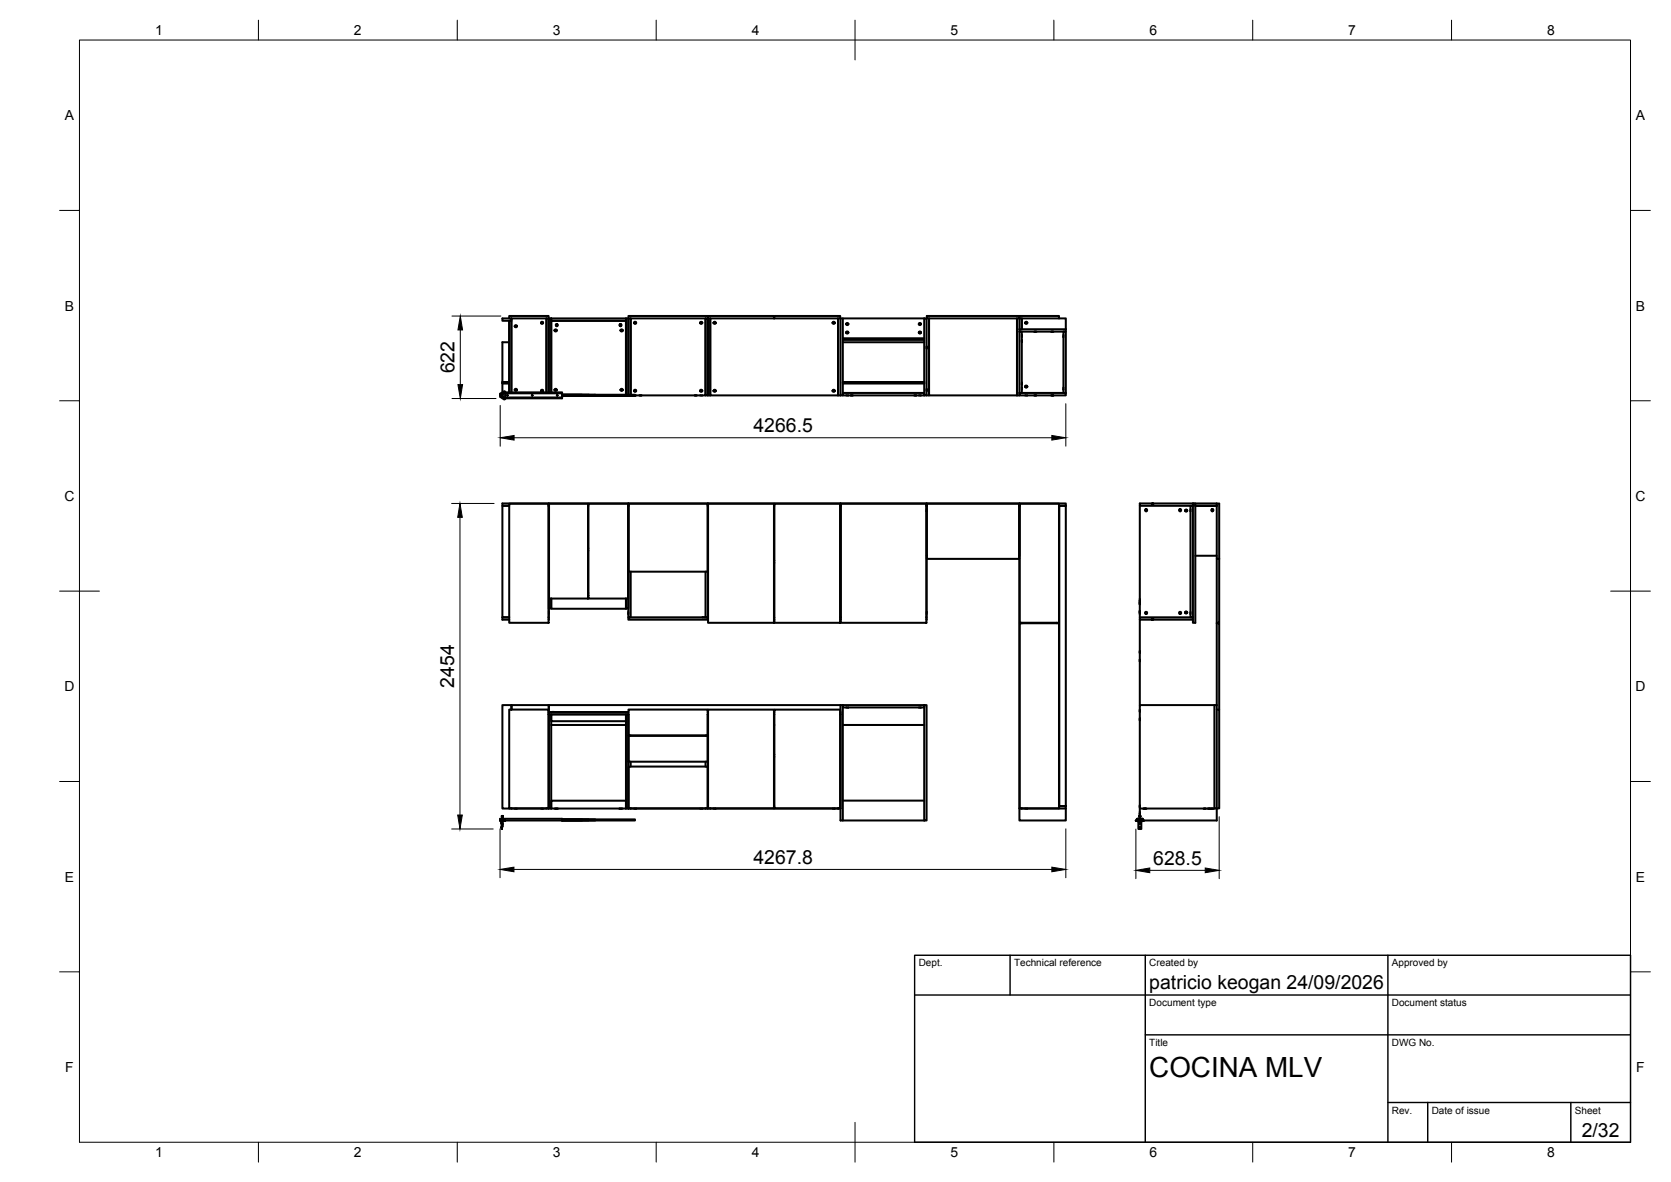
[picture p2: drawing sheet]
<svg xmlns="http://www.w3.org/2000/svg" width="420mm" height="297mm" viewBox="0 0 420 297" stroke-linecap="round" stroke-linejoin="round" font-family="sans-serif">
<!-- layer: Visible -->
<g fill="none" stroke="#000" stroke-width=".51">
<path d="M233 79.4h23.3v.6h-23.3zM125.8 99.1v.5M125.9 99.8l.7 .1M126 99.3v.1M126 99.4h.1M126 99.3h.1M126 99.4l.1 .3M126.1 99.4v.1M126.1 99l.1 .7zM126.1 99.2v.1M126.1 99.1l-.1 .2M126.2 99.2h.2v.4h-.2"/>
<path d="M126.2 99.1l.1 .1M126.2 99.5h.1M126.2 99.2v.3M126.2 99.2v.1M126.3 80h2.3v.6h-2.3zM126.3 96.3h1.7zM126.3 96.3h1.7M126.3 96.3v2.5M126.3 100v.1h.3M126.3 98.6h.3M126.3 99.6l-.1 .1M126.6 98.8h.1"/>
<path d="M126.6 99.9h.1M126.6 98.6v.3h-.8v.9h.8v.3M126.6 98.6l.2-.3 .2 .3h14.3v1.5h-14.3l-.2 .3-.2-.3M126.6 98.8l-.7 .1M127 98.8h14.3v1.1h-14.3M127 98.6v1.5M128 96.1h-1.7v.2M128 86h-1.7v10h1.7l-1.7 .1M128 80v-.6h9.9v.6M129.4 98h.5M129.4 97.9h.5M129.4 81.9h.5"/>
<path d="M129.4 82h.5M129.4 98l.3 .2 .3-.2M129.4 82l.3 .2 .3-.2M129.4 97.9l.3-.2 .3 .2M129.4 81.9l.3-.2 .3 .2M129.5 81.9v.1M129.5 97.9v.1M129.9 81.9v.1M129.9 97.9v.1M136 98.3h.5l-.2 .2zM136 81.2h.5l-.2 .2zM136.1 81.1v.1"/>
<path d="M136.1 98.2v.1M136.1 98l.5 .2h-.6zM136.1 80.9l.5 .2h-.6zM136.5 81.1v.1M136.5 98.2v.1M138.6 80h-.6v18.6v-18.6h-.6v18.6v-18.6h-8.8v18.6v-18h-.6v18M138.6 80v18.6v-18h18.8v18.6v-19.2h.6v19.2v-19.2h.6v19.2v-19.2h18.8v19.4h-17.7h.2M138.6 80h18.8v.6h-18.8zM139.5 97.9v.1M139.5 83v.1M140 81.5v.5M140 97.9l-.3-.2-.3 .2 .5 .1h-.5l.3 .2 .3-.2"/>
<path d="M140 83l-.3-.2-.3 .2 .5 .1h-.5l.3 .2 .3-.2M140.1 81.5l-.4 .2 .4 .2M140.1 81.4l.2 .3-.2 .3M141.3 99.3h8.3v.2h-8.3M141.3 99.3h6.7v.2h-6.7M141.3 99.3h18.4v.2h-18.4M141.3 99.3h5v.2h-5M141.3 99.2l18.4 .1M146.3 99.2v.1M146.3 99.5h.1M148 99.2v.1M148 99.5h.1"/>
<path d="M149.6 99.2v.1M149.6 99.5h.1M155.9 81.5v.5M156 81.4l-.3 .3 .3 .3M156 81.5l.3 .2-.3 .2M156 81.5v.5M156.1 97.9v.1M156.1 83v.1M156.6 97.9l-.3-.2-.3 .2 .5 .1h-.5l.3 .2 .3-.2M156.6 83l-.3-.2-.3 .2 .5 .1h-.5l.3 .2 .3-.2M158 80v-.6h19.9v.6M159.4 98.3l.3 .2 .3-.2"/>
<path d="M159.4 81.2l.3 .2 .3-.2M159.4 98.2l.3-.3 .3 .3M159.4 81.1l.3-.2 .3 .2M159.5 98.2l.4 .1zM159.5 81.1l.4 .1zM159.7 99.5h-18.4M160.8 99.4h.1M161 99.4h-.2M161.1 99.4h.2M161.1 99.4h.1M161.3 99.4h.1M174.7 99.4h.1"/>
<path d="M174.9 99.4h-.2M175 99.4h.2M175 99.4h.1M175.2 99.4h.1M176 99.4h.6M176 98.3h.6M176 98.2h.6M176 81.2h.6M176 81.1h.6M176 98.3l.3 .2 .3-.2M176 81.2l.3 .2 .3-.2M176 98.2l.3-.3 .3 .3"/>
<path d="M176 81.1l.3-.2 .3 .2M176.1 98.2v.1M176.1 81.1v.1M176.5 98.2v.1M176.5 81.1v.1M176.6 99.4h.1M177.4 80h.6v19.4h-.6zM178 80h.6v19.4h-.6zM178 80v-.6h16.6v.6M178.6 80h32.1v19.4h-32.1zM179.4 98.3h.6l-.3 .2zM179.4 81.2h.6l-.3 .2z"/>
<path d="M179.5 98.2v.1M179.5 81.1v.1M179.5 98l.5 .2h-.6zM179.5 80.9l.5 .2h-.6zM179.9 98.2v.1M179.9 81.1v.1M194.7 80v-.6h16.6v.6M209.4 98.3l.2 .2 .3-.2M209.4 81.2l.2 .2 .3-.2M209.4 98.2l.2-.3 .3 .3M209.4 81.1l.2-.2 .3 .2M209.4 98.3h.5"/>
<path d="M209.4 98.2h.5M209.4 81.2h.5M209.4 81.1h.5M209.4 98.2v.1M209.4 81.1v.1M209.9 98.2v.1M209.9 81.1v.1M211.3 80h-.6v19.4h.6M211.3 80h.6v19.4h-.6M211.3 80v19.4M211.9 98.7h20.5v.7h-20.5zM211.9 80h20.5"/>
<path d="M211.9 85.4h20.5M211.9 86h20.5M211.9 85h20.5M211.9 96.3h20.5M211.9 96h20.5M211.9 96.1h20.5M212.8 99.4h.5M212.8 83.6h.5M212.8 83.5h.5M212.8 81.5h.5M212.8 81.4h.5M212.8 83.6l.2 .2 .3-.2"/>
<path d="M212.8 83.5l.2-.2 .3 .2M212.8 81.4l.2-.2 .3 .2M212.8 83.5v.1M212.8 81.4l.2 .3 .3-.3M213.3 83.5v.1M213.3 99.4h.1M213.9 99.4h.1M214.1 99.4h-.2M214.2 99.4h.2M214.2 99.4h.1M214.4 99.4h.1M229.9 99.4h.1"/>
<path d="M230.1 99.4h-.2M230.2 99.4h.2M230.2 99.4h.1M230.4 99.4h.1M231 99.4h.5M231 81.5h.5M231 81.5l.3 .2 .3-.2M231.1 83.5v.1M231.1 81.4v.1M231.5 99.4h.1M231.6 83.5l-.3-.2-.3 .2 .5 .1h-.5l.3 .2 .3-.2M231.6 81.4l-.3-.2-.3 .2 .5 .1"/>
<path d="M232.4 80h.6v19.4h-.6zM233 98.1v.2M233 97.8v.2M233 87.4v.2M233 87.1v.2M233 99.4h.6v-19.4v19.4h22.1v-19.4v19.4h.6M233 80h.1M256.3 80h.1M256.3 80h.6v2.7v-2.7h11.1v2.7M256.3 98.7h11.7v.7h-11.7zM256.3 82.7v.6h11.7v-.6M256.3 83.3h.6v15.4h-.6z"/>
<path d="M256.3 80v2.7M256.3 82.7h11.7M256.4 80v-.6h9.9v.6M256.9 84.2v.5M256.9 97.4v.5M256.9 96.1v.2M256.9 96.4v.3M256.9 85.5v.2M256.9 85.8v.2M257.8 99.4h.5M257.8 81.2h.5M257.8 81.1h.5"/>
<path d="M257.8 97.1h.5M257.8 97.2h.5M257.8 97.2l.2 .2 .3-.2M257.8 81.2l.2 .2 .3-.2M257.8 97.1l.2-.2 .3 .2M257.8 81.1l.2-.2 .3 .2M257.8 97.1v.1M257.8 81.1v.1M258.3 97.1v.1M258.3 81.1v.1M258.3 99.4h.1M260.1 99.4h.2"/>
<path d="M260.1 83.4h.2M260.1 83.3v.1M260.1 99.4h.1M260.3 83.3v.1M260.3 99.4h.1M260.4 99.4h.2M260.4 83.3l.2 .1M260.6 83.3v.1M260.6 99.4h.1M264.3 99.4h.2M264.3 83.4h.2M264.3 83.3v.1"/>
<path d="M264.3 99.4h.1M264.5 99.4h.3M264.5 83.3v.1M264.5 99.4h.1M264.6 83.3l.2 .1M264.8 83.3v.1M264.8 99.4h.1M264.9 99.4h-.1M267.4 84.2v.5M267.4 97.4v.5M267.4 83.3h.6v15.4h-.6zM128 126.6h9.9v29.9h-9.9z"/>
<path d="M138 126.6h9.8v23.8h-9.8zM147.8 127.1h.2M147.8 137.8h.2M147.8 138.4h.2M148 126.6h9.9v23.8h-9.9zM157.9 127.1l.1-.6h-20v26.4h.6v-2.5v2.6h18.8v-2.6M157.9 127.1h.1M158 127.1v25.8h-.6M158 126.6h19.9v17.1h-19.9zM178 127.1v-.6h-20v28.6h.6v-11.4M178 127.1v28h-.6v-11.4M178 127.1v28"/>
<path d="M178 126.6h16.6v29.9h-16.6zM194.6 127.1h.1M194.7 126.6h16.6v29.9h-16.6zM211.4 126.6h21.5v29.9h-21.5zM232.9 127.1h.1M233 128.5h.1M233 128v.5M233 126.5h23.3v13.2M233 126.5v13.2M233 126.5h-21.7v29.2v-29.2h-33.3v.6M233 139.7v16M233 126.6h23.3v13.8h-23.3z"/>
<path d="M256.3 127.1v-.6h11.7v.6h-1.7M256.3 127.1h.1M256.4 127.1l-.1 76.1M256.4 126.6h9.9v29.9h-9.9zM266.3 127.1v75.5h1.7M266.3 127.1h1.7v75.5h-1.7zM286.6 126.5h3v.3h.3v-.3h10.1v.6h-13.4zM286.6 127.1v28M288.1 127.9l-.2 .3 .2 .3v-.5l.1 .5 .2-.3-.2-.3M288.2 128.4h-.1M289.6 126.5h.3v.3h-.3zM289.6 126.5h.3"/>
<path d="M289.7 126.6l.2 .1zM296.7 127.9l-.2 .3 .2 .3v-.5l.1 .5 .2-.3-.2-.3M296.8 128.4h-.1M298 128.3h.5M298 128.4h.5l-.3 .2zM298 128.3l.2-.3 .3 .3M298 128.3v.1M298.5 128.3v.1M299.3 128.5h.1M299.3 128v.5M299.3 127.1h.7v28h-.7zM300 126.6h6.6v13.8"/>
<path d="M300.5 126.6v29.9h-.5v-.8M304.8 127.9l-.2 .3 .2 .3v-.5l.1 .5 .2-.3-.2-.3M304.9 128.4h-.1M305.9 126.5v.6h-5.4h5.4v12.6h-5.4M305.9 139.7v.7h.7M128 155.7h-1.7v-.6h1.7h-1.7v-28h1.7h-1.7v-.6h11.7l-.1 29.2M138 153.8v.5M147.8 149h.2M147.8 149.6h.2M158 154.3h.1M158 153.8v.5M158 155.1h20v.6h-20z"/>
<path d="M176.6 155.1h.5M176.6 155.1h.1M178 155.7h.1M178 155.1h.1M178 155.1v.6M194.6 155.7h.1M194.6 155.1h.1M194.6 140.8h.1M194.6 141.4h.1M211.3 155.7h.1M232.9 155.7h.1M233 153.8v.5"/>
<path d="M256.4 156.6h9.9v46.5h-9.9zM256.9 156.5l8.8 .1zM286.6 153.7h.1M286.6 151.6h.1M286.6 151.9h.1M286.6 153.5v.2M286.6 153.8v.2M286.6 151.4v.2M286.6 151.7v.2M286.6 154v.3M286.6 153.5h.1M286.6 151.7h.1"/>
<path d="M286.6 151v.2M286.6 154.3h.1M286.6 153.8h.1M286.6 154h.1M286.6 151.4h.1M286.6 151.3h.1M286.6 151h.1M286.6 150.5v.5M286.6 155.1h13.4v.6h-10.1v-.3h-.3v.3h-3zM286.6 155.7v21.5M288.1 153.8v.5M288.1 153.8l-.2 .2 .3 .3 .2-.3-.2-.2"/>
<path d="M288.2 153.8h-.1M288.2 153.8v.5M289.6 155.5h.3v.2h-.3zM289.7 155.5l.2 .2zM296.7 153.8v.5M296.7 153.8l-.2 .2 .2 .3 .3-.3-.2-.2M296.8 153.8v.5M296.8 153.8h-.1M298 154h.5l-.3 .2zM298 153.9v.1M298.1 153.7l.4 .2h-.5zM298.5 153.9v.1"/>
<path d="M299.3 154.3h.1M299.3 153.8v.5M305.9 156.6h.7v21.7M305.9 140.4v65.8h-18.3M306.6 140.4v16.1h-.7M128 178.3h9.9v24.8h-9.9zM128.6 178.3v-1.1h-2.3v26h2.3M128.6 178.2v.1M128.6 177.2h.1M128.6 178.3v-1.1h9.4v1.7M137.9 178.9l.1 .6v-.6M138 179.5h.6v23.7h-.6z"/>
<path d="M138 178.9h20M138.6 179.5h18.8v1.7h-18.8zM138.8 178.9h.5M138.8 178.9h.1M157.4 179.5h.6v23.7h-.6zM158 179.5v23.7h.6M158 179.5h-20.1l.1 23.7-9.4-.1M158 178.3h19.9v6.5h-19.9zM177.9 178.9h.1M178 178.3h16.6v24.8h-16.6zM194.6 179.5h.1M194.6 178.9h.1"/>
<path d="M194.7 178.3h16.6v24.8h-16.6zM211.3 178.9h.1M211.3 179.5v23.7l-32.7-.1M211.3 177.2h.6v29h-.6zM211.3 177.2h-73.3v1.7M211.9 177.2h20.5v.6h-20.5zM212.8 177.8h.5M231 177.8h.5M232.4 177.2h.6v29h-.6M232.4 177.2v29M286.6 178.4v.2M286.6 178.7v.2"/>
<path d="M286.6 165.7v.3M286.6 166v.3M286.6 163.6v.2M286.6 163.9v.2M286.6 178.9h.1M286.6 178.7h.1M286.6 178.4h.1M286.6 166h.1M286.6 165.7h.1M286.6 166.3h.1M286.6 163.9h.1M286.6 163.6h.1"/>
<path d="M286.6 164.1h.1M305.4 177.2h-18.8v26h18.8M305.9 177.2h-.5v26l1.2-.1v-24.8h-.7M138.6 182.2h18.8M158 184.9h19.9v6.5h-19.9zM158 192.6h19.9v10.5h-19.9zM158.6 184.8v.1M158.6 191.4v1.2M177.4 184.8v.1M177.4 191.4v1.2M194.6 182.2h.1M194.6 189.6h.1"/>
<path d="M194.6 190.2h.1M211.9 182.2h20.5M286.6 180.5v.2M286.6 180.8v.2M286.6 180.8h.1M286.6 180.5h.1M286.6 181h.1M125.7 206.2h.6M125.7 206.2h.1M126.1 205.8h.5M126.1 206.5v.1M126.1 207.9v.1"/>
<path d="M126.1 206.8v.1M126.1 206.5l.1 1.8zM126.1 206.6v-.2l.1-.1 .2 .1-.2 .2M126.2 205.2h.2v.6M126.2 207.1h.2v.6h-.2M126.2 205.1v.7M126.2 207h.1M126.2 207.8v.2M126.2 206.3h.1M126.2 207.8h.1M126.3 206.3l-.1 .7M126.3 206.2v-.4h15v.4"/>
<path d="M126.3 205.8h-.5l-.1 .4M126.3 206.2h.3M126.4 206.3v.2M126.4 205.1v.1M126.6 206.2h-.8l.8 .1M126.6 206.2h.4M126.6 206.2v.1M126.7 206.2h.2M126.7 206.3h.2M127 206.2l-.4 .1M127 206.2h14.3M128.6 203.1v.1"/>
<path d="M129.4 203.2h.5M136 203.2h.5M138.6 201.2h18.8v2h-18.8zM139.4 203.2h.3M139.7 203.2h.1M140 203.2h-.3M140 203.2h.3M141.3 205.9h8.3v.3h-8.3M141.3 205.9h6.7v.3h-6.7M141.3 205.9h18.4v.3h-18.4M141.3 205.9h5v.3h-5M155.7 203.2h.2"/>
<path d="M156 203.2h.3M156.3 203.2h.1M156.5 203.2h-.2M158.6 203.1h18.8M158.6 203.1v.1M159.4 203.2h.5M176 203.2h.6M177.4 203.2h.6v-23.7v23.7h.6M177.4 203.1v.1M178.6 203.1v.1M179.4 203.2h.5M194.6 202.6h.1"/>
<path d="M209.4 203.2h.5M211.9 206.2h20.5M211.9 201.2h20.5M256.3 203.2v3h11.7v-3M256.9 203.1l-.6 .1M256.9 203.1v.1M257.8 203.2h.5M268 202.6v.6h-11.1M285.7 206.3h.2M285.9 206.1l-.2 .1M285.9 206.2l-.3 .1h.3M285.9 206.2h.1"/>
<path d="M285.9 206.2l.3 .1M286 206.2h.2M286 206.2h1.2M286 206l-.1 .1 .1-.3h-.1v.4M286.2 206.2h.2M286.2 206.2v.1M286.2 206.3h.8M286.3 206.5l-.1 1.8h.8l-.1-1.8M286.4 205.8h.5M286.4 206.2h.4M286.4 206.2h.1M286.4 206.6l-.1-.3h.6l-.1 .3"/>
<path d="M286.4 206.5l.4 .1zM286.5 207.8h.2v.3h-.2zM286.5 206.7h.2v.3h-.2zM286.5 206.9h.1M286.5 205.1v.1M286.5 208h.2M286.5 207.9h.2M286.5 206.3h.1M286.6 204.5v.2M286.6 204.8v.2M286.6 202.4v.2M286.6 202.7v.2"/>
<path d="M286.6 204.8h.1M286.6 204.5h.1M286.6 205h.1M286.6 202.7h.1M286.6 202.4h.1M286.6 202.9h.1M286.6 204v.5M286.6 203.2v1.8M286.7 206.9h.1M286.7 205.1v.7M286.7 206.3h.1M286.7 206.9h-.2"/>
<path d="M286.7 205.2h-.2v.6M286.7 206.9l-.1-.2-.1 .2M286.8 206.2h.5M286.8 206.2h.1M287 206.2h.2M287.2 205.8h-1.2v.4M287.2 206.2h.2M287.2 206h.1M287.2 206.1h.1M287.2 205.8v.4M287.2 205.8l.1 .3h-.1M287.2 205.8h.2v.4"/>
<path d="M287.4 206.2h.2M287.4 206.1l.1 .1M287.5 203.2h.2M287.6 206.2l-.3 .1h.2M287.7 203.2h.1M287.9 203.2h-.2M288 203.2h-.1M288 203.2h.2M302.7 203.2h.2M303 203.2h.2M303.7 203.2h.2M304 203.2h.1"/>
<path d="M304 203.2h.2M304.2 203.2h.1M304.5 203.2h-.3M304.6 203.2h.2M304.9 203.2h.2"/>
<circle cx="126.8" cy="98.5" r=".1"/>
<circle cx="127.6" cy="99.4" r=".07"/>
<circle cx="133.8" cy="99.4" r=".07"/>
<circle cx="140.1" cy="99.4" r=".07"/>
<circle cx="126.8" cy="100.2" r=".1"/>
<circle cx="126.3" cy="205.1" r=".13"/>
<circle cx="286.6" cy="206.9" r=".07"/>
<circle cx="286.6" cy="207.9" r=".07"/>
<circle cx="286.6" cy="205.1" r=".14"/>
</g>
<circle cx="289.7" cy="155.7" r=".25" fill="#000"/>
<!-- layer: Visible Narrow -->
<path d="M286 206.1v.1M287.2 206.1v.1" fill="none" stroke="#000" stroke-width=".25"/>
<!-- layer: BORDER -->
<g fill="none" stroke="#000" stroke-width=".25">
<path d="M20 10.1h390v276.9h-390zM65 5.1v5M115 5.1v5M165 5.1v5M215 5.1v10M265 5.1v5M315 5.1v5M365 5.1v5M15 52.9h5M410 52.9h5M15 100.7h5M410 100.7h5"/>
<path d="M15 148.6h10M405 148.6h10M15 196.4h5M410 196.4h5M15 244.2h5M410 244.2h5M65 287v5M115 287v5M165 287v5M215 282.1v9.9M265 287v5M315 287v5"/>
<path d="M365 287v5"/>
</g>
<!-- layer: TITLEBLOCK -->
<path d="M230 240.1h180v46.9h-180zM230 250h180M254 240.1v9.9M288 240.1v46.9M349 240.1v46.9M288 260.1h122M349 277.1h61M359 277.1v9.9M395 277.1v9.9" fill="none" stroke="#000" stroke-width=".36"/>
<!-- layer: FD_Dimensions -->
<g fill="none" stroke="#000" stroke-width=".25">
<path d="M113.6 79.4h12.3M115.7 82.9v13.8M113.6 100.1h11.1M125.8 101.9v10.2M129.3 110h135.2M268 101.5v10.6M113.6 126.5h10.6M115.7 130v74.8M113.6 208.3h10.4M125.7 208.3v12.3M129.2 218.5h135.3M268 208.3v12.3"/>
<path d="M285.6 208.4v12.4M289.1 218.7h13.9M306.6 205.2v15.6"/>
</g>
<path d="M115.1 96.7h1.2l-.6 3.4zM115.7 79.4l.6 3.5h-1.2zM125.8 110l3.5-.6v1.2zM264.5 109.4l3.5 .6-3.5 .6zM115.7 126.5l.5 3.5h-1.1zM115.1 204.8h1.1l-.5 3.5zM125.7 218.5l3.5-.6v1.2zM264.5 217.9l3.5 .6-3.5 .6zM285.6 218.7l3.5-.6v1.2zM303 218.1l3.6 .6-3.6 .6z" fill="#000" stroke="#000" stroke-width=".25"/>
<text font-size="7" x="289" y="270.6">COCINA MLV</text>
<g font-size="4.9">
<text x="114.3" y="93.8" transform="rotate(-90 114.3 93.8)">622</text>
<text x="189.5" y="108.5">4266.5</text>
<text x="114.2" y="172.8" transform="rotate(-90 114.2 172.8)">2454</text>
<text x="189.5" y="217">4267.8</text>
<text x="290" y="217.3">628.5</text>
<text x="289" y="248.5">patricio keogan 24/09/2026</text>
<text x="397.7" y="285.7">2/32</text>
</g>
<g font-size="3.5">
<text x="39" y="8.8">1</text>
<text x="89" y="8.8">2</text>
<text x="139" y="8.8">3</text>
<text x="189" y="8.8">4</text>
<text x="239" y="8.8">5</text>
<text x="289" y="8.8">6</text>
<text x="339" y="8.8">7</text>
<text x="389" y="8.8">8</text>
<text x="16.3" y="30.2">A</text>
<text x="411.3" y="30.2">A</text>
<text x="16.3" y="78">B</text>
<text x="411.3" y="78">B</text>
<text x="16.2" y="125.9">C</text>
<text x="411.2" y="125.9">C</text>
<text x="16.2" y="173.7">D</text>
<text x="411.2" y="173.7">D</text>
<text x="16.3" y="221.6">E</text>
<text x="411.3" y="221.6">E</text>
<text x="16.4" y="269.4">F</text>
<text x="411.4" y="269.4">F</text>
<text x="39" y="290.8">1</text>
<text x="89" y="290.8">2</text>
<text x="139" y="290.8">3</text>
<text x="189" y="290.8">4</text>
<text x="239" y="290.8">5</text>
<text x="289" y="290.8">6</text>
<text x="339" y="290.8">7</text>
<text x="389" y="290.8">8</text>
</g>
<g font-size="2.5">
<text x="231" y="242.9">Dept.</text>
<text x="255" y="242.9">Technical reference</text>
<text x="289" y="242.9">Created by</text>
<text x="350" y="242.9">Approved by</text>
<text x="289" y="252.8">Document type</text>
<text x="350" y="252.8">Document status</text>
<text x="289" y="262.9">Title</text>
<text x="350" y="262.9">DWG No.</text>
<text x="350" y="279.9">Rev.</text>
<text x="360" y="279.9">Date of issue</text>
<text x="396" y="279.9">Sheet</text>
</g>
</svg>
